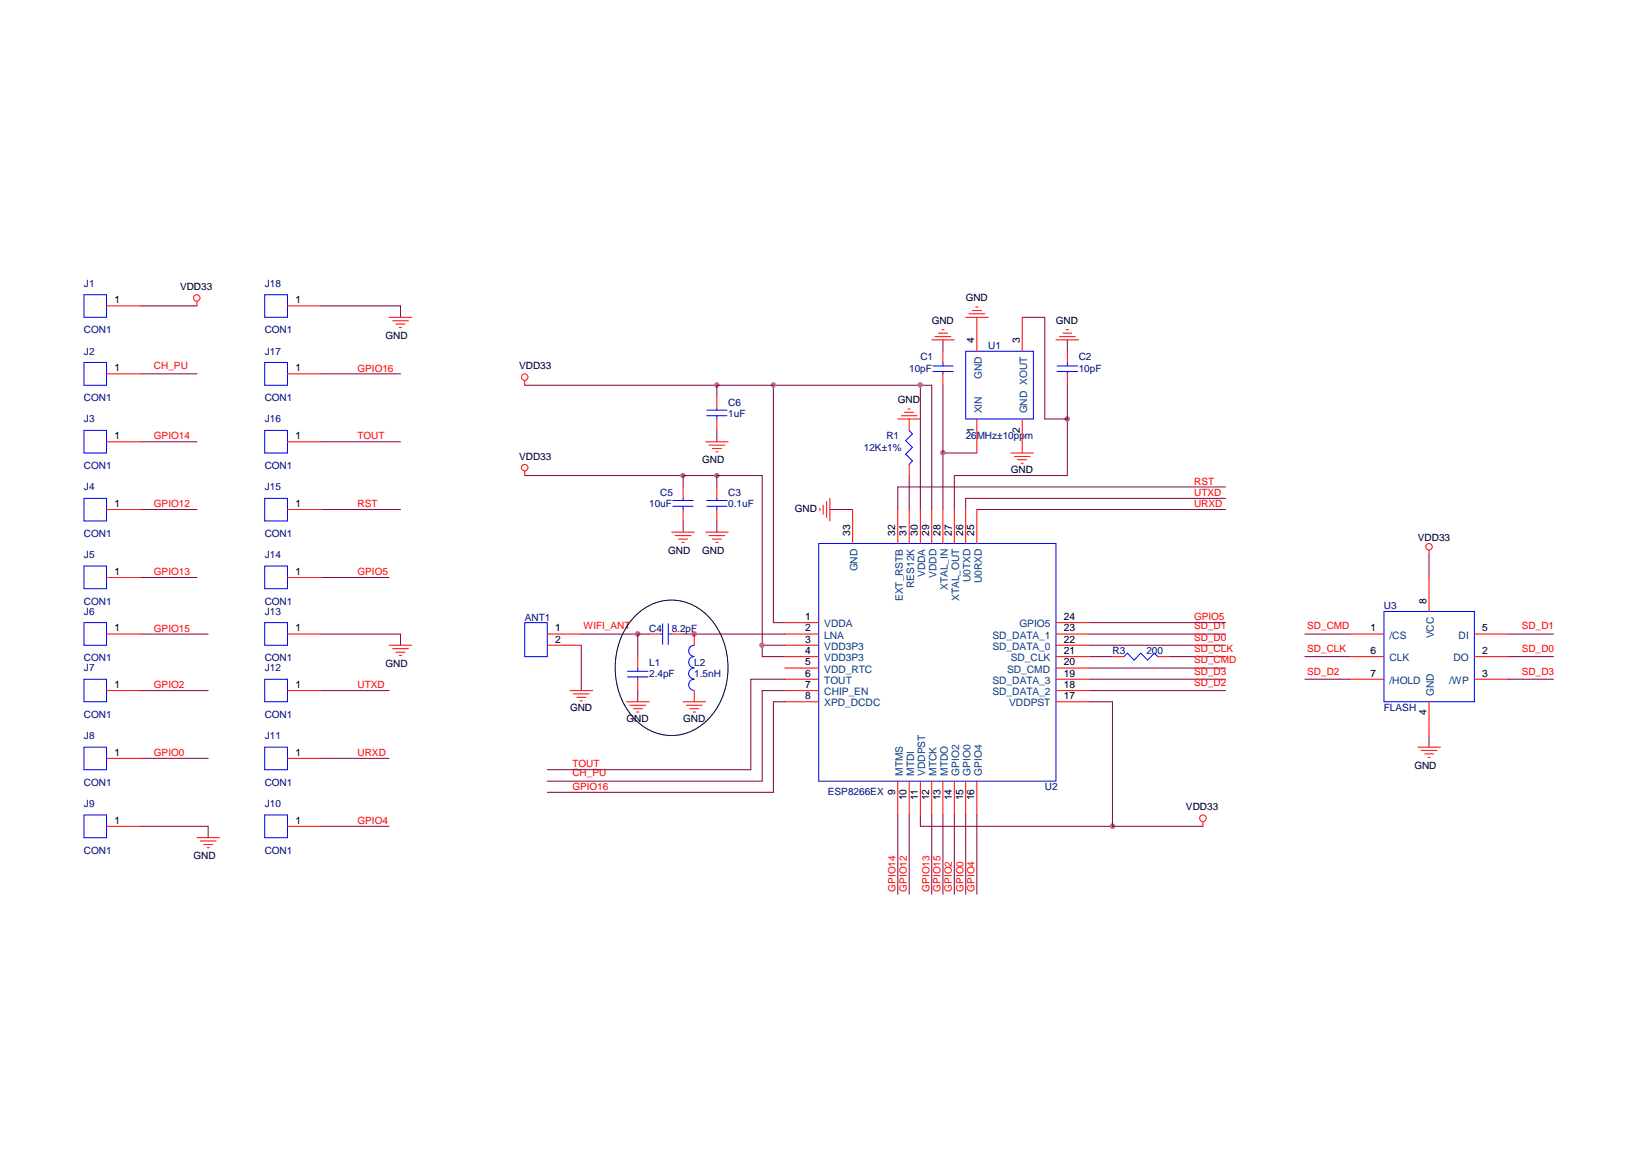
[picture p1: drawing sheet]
<svg xmlns="http://www.w3.org/2000/svg" width="297mm" height="210mm" viewBox="0 0 297 210" stroke-linecap="round" stroke-linejoin="round" font-family="sans-serif">
<g fill="none" stroke="#800040" stroke-width=".18">
<path d="M25.6 55.6h10.3M58.5 55.6h14.4v2.1M186.1 57.7h4.1v18.5h4.1M25.6 68h10.3M58.5 68h14.4M95.5 70.1h74.1v22.6M130.5 70.1v2M130.5 78.3v2.1M140.8 70.1v43.2h2M167.5 70.1v22.6M171.6 61.8v2.1M171.6 70.1v22.6"/>
<path d="M194.3 61.8v2.1M194.3 70.1v16.4h-20.6v6.2M25.6 92.7h10.3M25.6 80.4h10.3M58.5 92.7h14.4M58.5 80.4h14.4M95.5 86.5h43.2v32.9h4.1M124.3 86.5v2.1M124.3 94.8v2M130.5 86.5v2.1M130.5 94.8v2M151 92.7h4.2"/>
<path d="M165.5 86.5v6.2M171.6 82.4h6.2M177.8 92.7h45.3M223.1 88.6h-59.7v4.1M223.1 90.6h-47.3v2.1M25.6 115.3h12.3M25.6 105h10.3M58.5 115.3h14.4v2.1M58.5 105h12.3M105.8 115.3h12.4M105.8 117.4v8.2M116.1 115.3v4.1"/>
<path d="M124.3 115.3h18.5M138.7 117.4h4.1M198.4 117.4h24.7M198.4 115.3h24.7M198.4 119.4h4.1M198.4 113.3h24.7M212.8 119.4h10.3M237.5 115.3h8.2M237.5 119.4h8.2M260.1 100.9v4.1M274.5 115.3h8.2M274.5 119.4h8.2"/>
<path d="M25.6 125.6h12.3M25.6 137.9h12.3M58.5 125.6h12.3M58.5 137.9h12.3M116.1 125.6v2M142.8 123.5h-6.1v16.5h-37.1M142.8 125.6h-4.1v16.5h-39.1M142.8 127.6h-2v16.5h-41.2M198.4 121.5h24.7M198.4 123.5h24.7M198.4 125.6h24.7M198.4 127.6h4.1v22.7"/>
<path d="M237.5 123.5h8.2M260.1 133.8v2.1M274.5 123.5h8.2M25.6 150.3h12.3v2.1M58.5 150.3h12.3M163.4 148.2v14.5M165.5 148.2v14.5M167.5 148.2v2.1h51.4M169.6 148.2v14.5M171.6 148.2v14.5M173.7 148.2v14.5M175.8 148.2v14.5"/>
<path d="M177.8 148.2v14.5"/>
</g>
<g fill="#f0f" stroke="#f0f" stroke-width=".18">
<circle cx="194.3" cy="76.2" r=".39"/>
<circle cx="124.3" cy="86.5" r=".38"/>
<circle cx="171.6" cy="82.4" r=".39"/>
<circle cx="126.3" cy="115.3" r=".4"/>
<circle cx="116.1" cy="115.3" r=".4"/>
<circle cx="202.5" cy="150.3" r=".39"/>
<circle cx="130.5" cy="70" r=".38"/>
<circle cx="138.7" cy="117.4" r=".39"/>
<circle cx="130.5" cy="86.5" r=".38"/>
<circle cx="167.5" cy="70" r=".39"/>
<circle cx="140.8" cy="70" r=".38"/>
</g>
<g fill="none" stroke="#f00" stroke-width=".18">
<path d="M19.4 55.6h6.2M35.9 54.8v.8M52.3 55.6h6.2M70.8 57.7h4.1M71.5 58.3h2.8M72.1 58.9h1.6M72.7 59.6h.4M171.4 60h.4M175.8 57.7h4.1M176.4 57.1h2.8M177 56.5h1.6M177.6 55.9h.4"/>
<path d="M177.8 57.7v6.2M186.1 57.7v6.2M194.1 60h.4M19.4 68h6.2M52.3 68h6.2M95.5 69.2v.9M130.5 72.1v2.1M130.5 76.2v2.1M163.4 76.2h4.1M164 75.6h2.9M164.6 75h1.7M165.3 74.4h.4"/>
<path d="M165.5 76.2v2.1M169.6 61.8h4.1M170.2 61.2h2.9M170.8 60.6h1.7M171.6 63.9v2M171.6 68v2.1M177.8 76.2v6.2M186.1 76.2v6.2M192.2 61.8h4.1M192.8 61.2h2.9M193.5 60.6h1.6M194.3 63.9v2"/>
<path d="M194.3 68v2.1M19.4 80.4h6.2M19.4 92.7h6.2M52.3 80.4h6.2M52.3 92.7h6.2M95.5 85.7v.8M122.3 96.8h4.1M122.9 97.4h2.9M123.5 98.1h1.6M124.1 98.7h.4M124.3 88.6v2M124.3 92.7v2.1"/>
<path d="M128.4 96.8h4.1M128.4 80.4h4.1M129 97.4h2.9M129 81h2.9M129.7 98.1h1.6M129.7 81.6h1.6M130.3 98.7h.4M130.3 82.2h.4M130.5 88.6v2M130.5 92.7v2.1M149.2 92.5v.4M149.8 91.9v1.6"/>
<path d="M150.5 91.2v2.9M151 90.6v4.2M155.2 92.7v6.2M163.4 92.7v6.2M165.5 84.5v2M165.5 92.7v6.2M167.5 92.7v6.2M169.6 92.7v6.2M171.6 92.7v6.2M173.7 92.7v6.2M175.8 92.7v6.2M177.8 92.7v6.2"/>
<path d="M184 82.4h4.1M184.6 83h2.9M185.2 83.6h1.7M185.8 84.3h.4M19.4 115.3h6.2M19.4 105h6.2M52.3 115.3h6.2M52.3 105h6.2M70.8 117.4h4.1M71.5 118h2.8M72.1 118.6h1.6M72.7 119.2h.4"/>
<path d="M99.6 117.4h6.2M99.6 115.3h6.2M116.1 119.4v2.1M118.2 115.3h2M122.3 115.3h2M126.4 115.3v2.1M142.8 117.4h6.2M142.8 115.3h6.2M142.8 119.4h6.2M142.8 113.3h6.2M192.2 117.4h6.2M192.2 115.3h6.2"/>
<path d="M192.2 119.4h6.2M192.2 113.3h6.2M202.5 119.4h2.1M210.7 119.4h2.1M245.7 115.3h6.2M245.7 119.4h6.2M260.1 100.1v.8M260.1 105v6.2M268.4 115.3h6.1M268.4 119.4h6.1M19.4 125.6h6.2M19.4 137.9h6.2"/>
<path d="M52.3 125.6h6.2M52.3 137.9h6.2M103.8 125.6h4.1M104.4 126.2h2.8M105 126.8h1.6M105.6 127.5h.4M114 127.6h4.2M114.6 128.3h2.9M115.3 128.9h1.6M115.9 129.5h.4M116.1 123.5v2.1M124.3 127.6h4.1"/>
<path d="M124.9 128.3h2.9M125.6 128.9h1.6M126.2 129.5h.4M126.4 125.6v2M142.8 127.6h6.2M142.8 125.6h6.2M142.8 123.5h6.2M142.8 121.5h6.2M192.2 127.6h6.2M192.2 125.6h6.2M192.2 123.5h6.2M192.2 121.5h6.2"/>
<path d="M245.7 123.5h6.2M258.1 135.9h4.1M258.7 136.5h2.8M259.3 137.1h1.6M259.9 137.8h.4M260.1 127.6v6.2M268.4 123.5h6.1M19.4 150.3h6.2M35.9 152.4h4.1M36.4 153h2.9M37.1 153.6h1.6M37.7 154.2h.4"/>
<path d="M52.3 150.3h6.2M163.4 142.1v6.1M165.5 142.1v6.1M167.5 142.1v6.1M169.6 142.1v6.1M171.6 142.1v6.1M173.7 142.1v6.1M175.8 142.1v6.1M177.8 142.1v6.1M218.9 149.5v.8"/>
<circle cx="35.8" cy="54.2" r=".59"/>
<circle cx="95.5" cy="68.6" r=".59"/>
<circle cx="95.5" cy="85.1" r=".59"/>
<circle cx="260.1" cy="99.4" r=".59"/>
<circle cx="218.9" cy="148.8" r=".6"/>
</g>
<path d="M115.8 111.9a9.1 9.1 0 0 1 13.7 .9 14 14 0 0 1-.9 18.3 9 9 0 0 1-13.6-.9 14.1 14.1 0 0 1 .8-18.3z" fill="none" stroke="#000" stroke-width=".18"/>
<g fill="none" stroke="#00f" stroke-width=".18">
<path d="M15.3 53.6h4.1v4.1h-4.1zM48.2 53.6h4.1v4.1h-4.1zM15.3 78.3h4.1v4.1h-4.1zM15.3 65.9h4.1v4.2h-4.1zM48.2 65.9h4.1v4.2h-4.1zM48.2 78.3h4.1v4.1h-4.1zM128.7 75.6h3.6M128.7 74.6h3.6M130.5 74.2v.4M130.5 75.6v.6M165.5 78.3l.6 .6-1.3 1.3 1.3 1.2-1.3 1.2 1.3 1.2-.6 .7M169.8 66.6h3.7"/>
<path d="M169.8 67.6h3.7M171.6 65.9v.7M171.6 67.6v.4M175.8 63.9h12.3v12.3h-12.3zM192.4 66.6h3.7M192.4 67.6h3.7M194.3 65.9v.7M194.3 67.6v.4M15.3 90.6h4.1v4.2h-4.1zM48.2 90.6h4.1v4.2h-4.1zM122.5 92.1h3.7M122.5 91h3.7"/>
<path d="M124.3 90.6v.4M124.3 92.1v.6M128.7 92.1h3.6M128.7 91h3.6M130.5 90.6v.4M130.5 92.1v.6M149 98.9h43.2v43.2h-43.2zM15.3 103h4.1v4.1h-4.1zM15.3 113.3h4.1v4.1h-4.1zM48.2 113.3h4.1v4.1h-4.1zM48.2 103h4.1v4.1h-4.1zM95.5 113.3h4.1v6.1h-4.1z"/>
<path d="M120.2 115.3h.4M120.6 113.5v3.7M121.6 115.3h.7M121.6 113.5v3.7M126.3 119.4a1.04 1.04 0 0 0-1 1.1 1.04 1.04 0 0 0 1 1 1 1 0 0 0-1 1 1 1 0 0 0 1 1M126.3 117.4a1.02 1.02 0 0 0-1 1 1.02 1.02 0 0 0 1 1M204.6 119.4l.6-.6 1.2 1.3 1.2-1.3 1.3 1.3 1.2-1.3 .6 .6M251.9 111.2h16.5v16.4h-16.5zM15.3 135.9h4.1v4.1h-4.1zM15.3 123.5h4.1v4.1h-4.1zM48.2 123.5h4.1v4.1h-4.1zM48.2 135.9h4.1v4.1h-4.1z"/>
<path d="M114.2 122.1h3.7M114.2 123.1h3.7M116.1 121.5v.6M116.1 123.1v.4M126.3 123.5a1.02 1.02 0 0 0-1 1.1 1.02 1.02 0 0 0 1 1M15.3 148.2h4.1v4.2h-4.1zM48.2 148.2h4.1v4.2h-4.1z"/>
</g>
<g font-size="1.9">
<text x="20.8" y="55.2">1</text>
<text x="53.8" y="55.2">1</text>
<text x="177.3" y="62.5" transform="rotate(-90 177.3 62.5)">4</text>
<text x="185.6" y="62.5" transform="rotate(-90 185.6 62.5)">3</text>
<text x="20.8" y="67.5">1</text>
<text x="53.8" y="67.5">1</text>
<text x="20.8" y="79.9">1</text>
<text x="53.8" y="79.9">1</text>
<text x="177.3" y="78.7" transform="rotate(-90 177.3 78.7)">1</text>
<text x="185.6" y="78.7" transform="rotate(-90 185.6 78.7)">2</text>
<text x="20.8" y="92.2">1</text>
<text x="53.8" y="92.2">1</text>
<text x="154.7" y="97.4" transform="rotate(-90 154.7 97.4)">33</text>
<text x="162.9" y="97.4" transform="rotate(-90 162.9 97.4)">32</text>
<text x="165" y="97.4" transform="rotate(-90 165 97.4)">31</text>
<text x="167" y="97.4" transform="rotate(-90 167 97.4)">30</text>
<text x="169.1" y="97.4" transform="rotate(-90 169.1 97.4)">29</text>
<text x="171.2" y="97.4" transform="rotate(-90 171.2 97.4)">28</text>
<text x="173.2" y="97.4" transform="rotate(-90 173.2 97.4)">27</text>
<text x="175.3" y="97.4" transform="rotate(-90 175.3 97.4)">26</text>
<text x="177.3" y="97.4" transform="rotate(-90 177.3 97.4)">25</text>
<text x="20.8" y="104.6">1</text>
<text x="53.8" y="104.6">1</text>
<text x="146.6" y="112.8">1</text>
<text x="193.6" y="112.8">24</text>
<text x="259.6" y="109.8" transform="rotate(-90 259.6 109.8)">8</text>
<text x="20.8" y="114.9">1</text>
<text x="53.8" y="114.9">1</text>
<text x="101" y="114.9">1</text>
<text x="101" y="116.9">2</text>
<text x="146.6" y="114.9">2</text>
<text x="146.6" y="116.9">3</text>
<text x="146.6" y="119">4</text>
<text x="193.6" y="119">21</text>
<text x="193.6" y="116.9">22</text>
<text x="193.6" y="114.9">23</text>
<text x="249.4" y="114.9">1</text>
<text x="249.4" y="119">6</text>
<text x="269.8" y="119">2</text>
<text x="269.8" y="114.9">5</text>
<text x="20.8" y="125.2">1</text>
<text x="53.8" y="125.2">1</text>
<text x="146.6" y="121">5</text>
<text x="146.6" y="123.1">6</text>
<text x="146.6" y="125.2">7</text>
<text x="193.6" y="125.2">18</text>
<text x="193.6" y="123.1">19</text>
<text x="193.6" y="121">20</text>
<text x="249.4" y="123.1">7</text>
<text x="269.8" y="123.1">3</text>
<text x="146.6" y="127.2">8</text>
<text x="193.6" y="127.2">17</text>
<text x="259.6" y="130.1" transform="rotate(-90 259.6 130.1)">4</text>
<text x="20.8" y="137.5">1</text>
<text x="53.8" y="137.5">1</text>
<text x="20.8" y="149.8">1</text>
<text x="53.8" y="149.8">1</text>
<text x="162.9" y="144.5" transform="rotate(-90 162.9 144.5)">9</text>
<text x="165" y="145.6" transform="rotate(-90 165 145.6)">10</text>
<text x="167" y="145.6" transform="rotate(-90 167 145.6)">11</text>
<text x="169.1" y="145.6" transform="rotate(-90 169.1 145.6)">12</text>
<text x="171.2" y="145.6" transform="rotate(-90 171.2 145.6)">13</text>
<text x="173.2" y="145.6" transform="rotate(-90 173.2 145.6)">14</text>
<text x="175.3" y="145.6" transform="rotate(-90 175.3 145.6)">15</text>
<text x="177.3" y="145.6" transform="rotate(-90 177.3 145.6)">16</text>
</g>
<g font-size="1.9" fill="#004080">
<text x="178.7" y="69" transform="rotate(-90 178.7 69)">GND</text>
<text x="178.7" y="75.2" transform="rotate(-90 178.7 75.2)">XIN</text>
<text x="186.9" y="75.2" transform="rotate(-90 186.9 75.2)">GND XOUT</text>
<text x="156.1" y="103.9" transform="rotate(-90 156.1 103.9)">GND</text>
<text x="166.4" y="106.9" transform="rotate(-90 166.4 106.9)">RES12K</text>
<text x="168.4" y="105" transform="rotate(-90 168.4 105)">VDDA</text>
<text x="170.5" y="105" transform="rotate(-90 170.5 105)">VDDD</text>
<text x="172.5" y="107.3" transform="rotate(-90 172.5 107.3)">XTAL_IN</text>
<text x="176.7" y="105.8" transform="rotate(-90 176.7 105.8)">U0TXD</text>
<text x="178.7" y="106.1" transform="rotate(-90 178.7 106.1)">U0RXD</text>
<text x="164.3" y="109.3" transform="rotate(-90 164.3 109.3)">EXT_RSTB</text>
<text x="174.6" y="109.3" transform="rotate(-90 174.6 109.3)">XTAL_OUT</text>
<text x="150" y="114.1">VDDA</text>
<text x="150" y="116.2">LNA</text>
<text x="150" y="118.2">VDD3P3</text>
<text x="180.6" y="118.2">SD_DATA_0</text>
<text x="180.6" y="116.2">SD_DATA_1</text>
<text x="185.5" y="114.1">GPIO5</text>
<text x="252.9" y="116.2">/CS</text>
<text x="261" y="116.1" transform="rotate(-90 261 116.1)">VCC</text>
<text x="265.5" y="116.2">DI</text>
<text x="150" y="120.3">VDD3P3</text>
<text x="150" y="122.4">VDD_RTC</text>
<text x="150" y="124.4">TOUT</text>
<text x="180.6" y="124.4">SD_DATA_3</text>
<text x="183.3" y="122.4">SD_CMD</text>
<text x="184" y="120.3">SD_CLK</text>
<text x="252.9" y="120.3">CLK</text>
<text x="252.9" y="124.4">/HOLD</text>
<text x="263.7" y="124.4">/WP</text>
<text x="264.5" y="120.3">DO</text>
<text x="150" y="126.5">CHIP_EN</text>
<text x="150" y="128.5">XPD_DCDC</text>
<text x="180.6" y="126.5">SD_DATA_2</text>
<text x="183.7" y="128.5">VDDPST</text>
<text x="261" y="126.6" transform="rotate(-90 261 126.6)">GND</text>
<text x="164.3" y="141.1" transform="rotate(-90 164.3 141.1)">MTMS</text>
<text x="166.4" y="141.1" transform="rotate(-90 166.4 141.1)">MTDI</text>
<text x="168.4" y="141.1" transform="rotate(-90 168.4 141.1)">VDDPST</text>
<text x="170.5" y="141.1" transform="rotate(-90 170.5 141.1)">MTCK</text>
<text x="172.5" y="141.1" transform="rotate(-90 172.5 141.1)">MTDO</text>
<text x="174.6" y="141.1" transform="rotate(-90 174.6 141.1)">GPIO2</text>
<text x="176.7" y="141.1" transform="rotate(-90 176.7 141.1)">GPIO0</text>
<text x="178.7" y="141.1" transform="rotate(-90 178.7 141.1)">GPIO4</text>
</g>
<g font-size="1.8" fill="#000080">
<text x="15.3" y="52.2">J1</text>
<text x="48.2" y="52.2">J18</text>
<text x="15.3" y="64.5">J2</text>
<text x="15.3" y="60.6">CON1</text>
<text x="48.2" y="60.6">CON1</text>
<text x="48.2" y="64.5">J17</text>
<text x="167.5" y="65.5">C1</text>
<text x="179.9" y="63.5">U1</text>
<text x="196.3" y="65.5">C2</text>
<text x="165.5" y="67.6">10pF</text>
<text x="196.3" y="67.6">10pF</text>
<text x="15.3" y="76.8">J3</text>
<text x="15.3" y="73">CON1</text>
<text x="48.2" y="73">CON1</text>
<text x="48.2" y="76.8">J16</text>
<text x="132.5" y="73.8">C6</text>
<text x="132.5" y="75.8">1uF</text>
<text x="157.2" y="82">12K±1%</text>
<text x="161.3" y="79.9">R1</text>
<text x="175.8" y="79.9">26MHz±10ppm</text>
<text x="15.3" y="89.2">J4</text>
<text x="15.3" y="85.3">CON1</text>
<text x="48.2" y="89.2">J15</text>
<text x="48.2" y="85.3">CON1</text>
<text x="118.2" y="92.3">10uF</text>
<text x="120.2" y="90.2">C5</text>
<text x="132.5" y="90.2">C3</text>
<text x="132.5" y="92.3">0.1uF</text>
<text x="15.3" y="101.5">J5</text>
<text x="15.3" y="97.6">CON1</text>
<text x="48.2" y="97.6">CON1</text>
<text x="48.2" y="101.5">J14</text>
<text x="15.3" y="110">CON1</text>
<text x="15.3" y="111.8">J6</text>
<text x="48.2" y="111.8">J13</text>
<text x="48.2" y="110">CON1</text>
<text x="95.5" y="112.9">ANT1</text>
<text x="251.9" y="110.8">U3</text>
<text x="118.2" y="114.9">C4</text>
<text x="122.3" y="114.9">8.2pF</text>
<text x="202.5" y="119">R3</text>
<text x="208.7" y="119">200</text>
<text x="15.3" y="122.1">J7</text>
<text x="15.3" y="120.3">CON1</text>
<text x="48.2" y="120.3">CON1</text>
<text x="48.2" y="122.1">J12</text>
<text x="118.2" y="121.1">L1</text>
<text x="118.2" y="123.2">2.4pF</text>
<text x="126.4" y="121.1">L2</text>
<text x="126.4" y="123.2">1.5nH</text>
<text x="15.3" y="130.6">CON1</text>
<text x="48.2" y="130.6">CON1</text>
<text x="251.9" y="129.3">FLASH</text>
<text x="15.3" y="134.5">J8</text>
<text x="48.2" y="134.5">J11</text>
<text x="15.3" y="142.9">CON1</text>
<text x="48.2" y="142.9">CON1</text>
<text x="190.2" y="143.7">U2</text>
<text x="15.3" y="146.8">J9</text>
<text x="48.2" y="146.8">J10</text>
<text x="150.7" y="144.5">ESP8266EX</text>
<text x="15.3" y="155.3">CON1</text>
<text x="48.2" y="155.3">CON1</text>
</g>
<g font-size="1.8">
<text x="32.8" y="52.8">VDD33</text>
<text x="169.6" y="58.9">GND</text>
<text x="175.8" y="54.8">GND</text>
<text x="192.2" y="58.9">GND</text>
<text x="70.2" y="61.6">GND</text>
<text x="94.5" y="67.2">VDD33</text>
<text x="163.4" y="73.3">GND</text>
<text x="94.5" y="83.6">VDD33</text>
<text x="127.8" y="84.3">GND</text>
<text x="184" y="86.1">GND</text>
<text x="144.7" y="93.1">GND</text>
<text x="121.6" y="100.7">GND</text>
<text x="127.8" y="100.7">GND</text>
<text x="258.1" y="98.4">VDD33</text>
<text x="70.2" y="121.3">GND</text>
<text x="103.8" y="129.3">GND</text>
<text x="114" y="131.4">GND</text>
<text x="124.3" y="131.4">GND</text>
<text x="257.4" y="139.8">GND</text>
<text x="215.9" y="147.4">VDD33</text>
<text x="35.2" y="156.3">GND</text>
</g>
<g font-size="1.8" fill="#f00">
<text x="28" y="67.2">CH_PU</text>
<text x="65.1" y="67.6">GPIO16</text>
<text x="28" y="79.9">GPIO14</text>
<text x="65.1" y="79.9">TOUT</text>
<text x="217.3" y="88.2">RST</text>
<text x="28" y="92.3">GPIO12</text>
<text x="65.1" y="92.3">RST</text>
<text x="217.3" y="90.2">UTXD</text>
<text x="217.3" y="92.3">URXD</text>
<text x="28" y="104.6">GPIO13</text>
<text x="65.1" y="104.6">GPIO5</text>
<text x="217.3" y="112.8">GPIO5</text>
<text x="28" y="114.9">GPIO15</text>
<text x="106.2" y="114.5">WIFI_ANT</text>
<text x="217.3" y="114.5">SD_D1</text>
<text x="217.3" y="116.5">SD_D0</text>
<text x="217.3" y="118.6">SD_CLK</text>
<text x="237.9" y="118.6">SD_CLK</text>
<text x="237.9" y="114.5">SD_CMD</text>
<text x="277" y="118.6">SD_D0</text>
<text x="277" y="114.5">SD_D1</text>
<text x="28" y="125.2">GPIO2</text>
<text x="65.1" y="125.2">UTXD</text>
<text x="217.3" y="120.7">SD_CMD</text>
<text x="217.3" y="122.7">SD_D3</text>
<text x="217.3" y="124.8">SD_D2</text>
<text x="237.9" y="122.7">SD_D2</text>
<text x="277" y="122.7">SD_D3</text>
<text x="28" y="137.5">GPIO0</text>
<text x="65.1" y="137.5">URXD</text>
<text x="104.2" y="143.7">GPIO16</text>
<text x="104.2" y="141.2">CH_PU</text>
<text x="104.2" y="139.6">TOUT</text>
<text x="65.1" y="149.9">GPIO4</text>
<text x="163" y="162.2" transform="rotate(-90 163 162.2)">GPIO14</text>
<text x="165.1" y="162.2" transform="rotate(-90 165.1 162.2)">GPIO12</text>
<text x="169.2" y="162.2" transform="rotate(-90 169.2 162.2)">GPIO13</text>
<text x="171.2" y="162.2" transform="rotate(-90 171.2 162.2)">GPIO15</text>
<text x="173.3" y="162.2" transform="rotate(-90 173.3 162.2)">GPIO2</text>
<text x="175.3" y="162.2" transform="rotate(-90 175.3 162.2)">GPIO0</text>
<text x="177.4" y="162.2" transform="rotate(-90 177.4 162.2)">GPIO4</text>
</g>
</svg>
